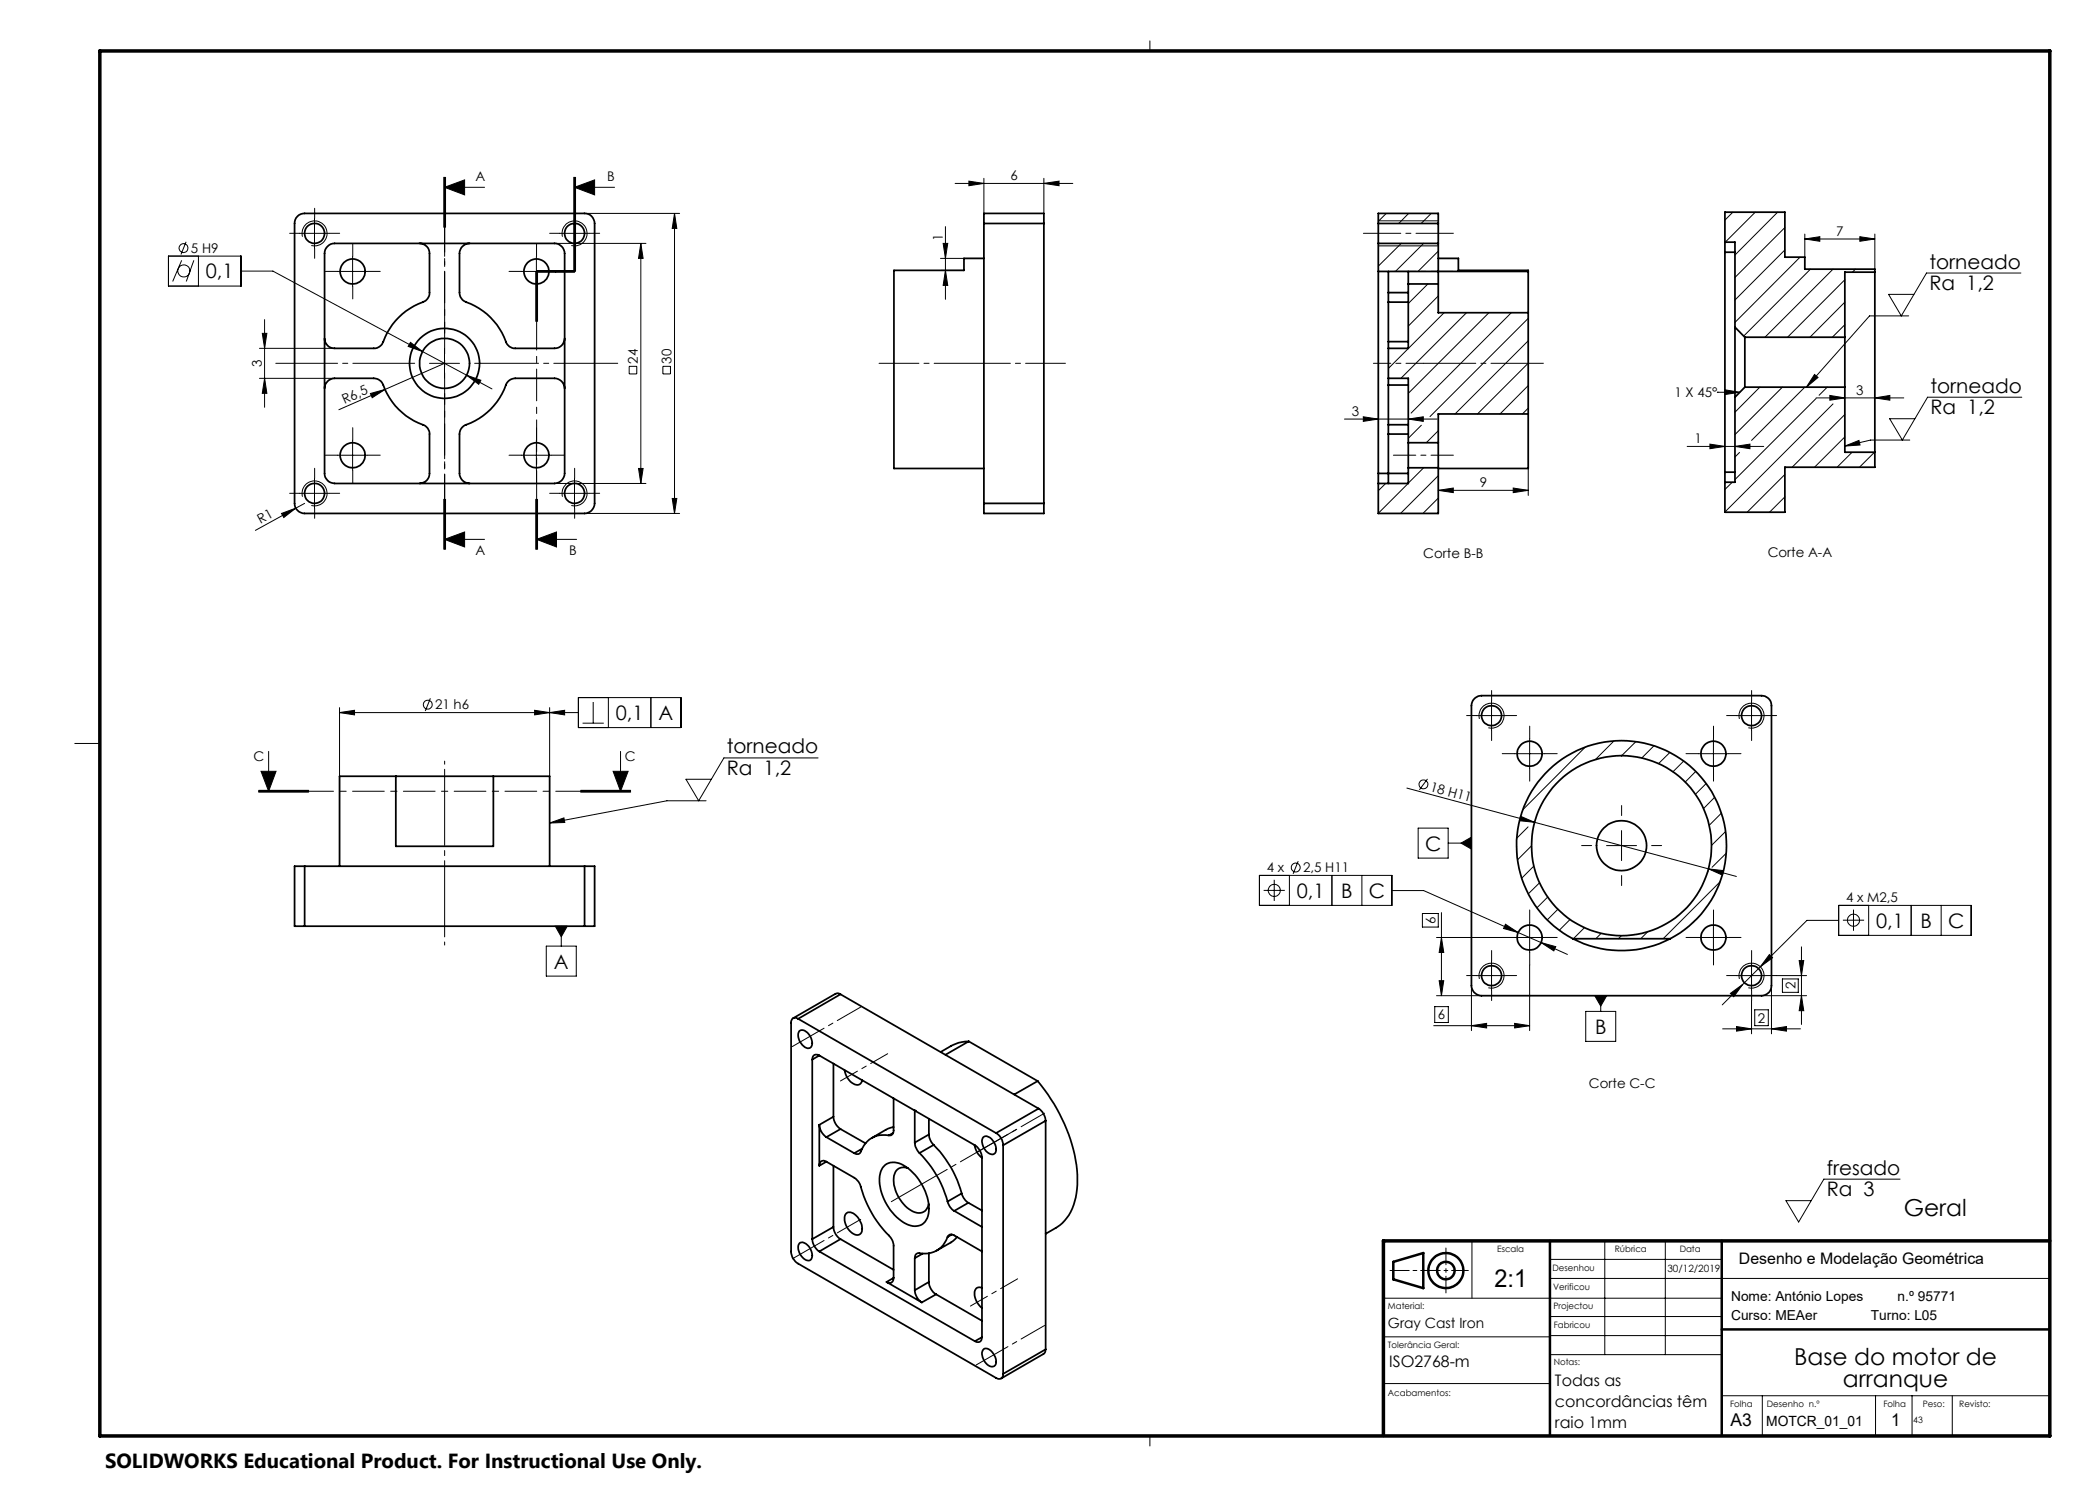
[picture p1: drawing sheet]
<svg xmlns="http://www.w3.org/2000/svg" width="420mm" height="297mm" viewBox="0 0 420 297" stroke-linecap="round" stroke-linejoin="round" font-family="sans-serif">
<g fill="none" stroke="#000" stroke-width=".2">
<path d="M230 8.2v2M88.7 35.5v10M88.9 37.5l4-1.5v3zM88.9 37.5h8M88.9 35.5v10M89.1 35.5v10M114.7 35.5v18.8M114.9 37.5l4-1.5v3zM114.9 37.5h8M114.9 35.5v18.8h-10.6M115.1 35.5v18.8M191 36.7h23.6"/>
<path d="M193.8 36.2l3 .5-3 .4zM196.8 35.7v7M208.8 36.7l3-.5v.9zM208.8 35.7v7M33.7 51.2h14.5v6h-14.5zM36.3 52.1l-1.8 4.2M37.2 48.4l-1 2.5M38.8 52.1l-1.5 4.2M39.7 51.2v6M48.2 54.2h6.4l38.7 20.8M59.9 46.7h6M60.5 47.3a2.5 2.5 0 0 1 2.2-3.1 2.5 2.5 0 0 1 2.7 2.7 2.5 2.5 0 0 1-3.1 2.2"/>
<path d="M62.9 43.7v6M67.5 54.3h6M70.5 51.3v6M107.1 54.3v10M107.3 51.3v6M107.3 54.3v10M107.3 54.5h7.6M107.3 54.1h7.6M107.5 54.3v10M110.9 48.7h18.3M111.9 46.7h6M112.5 47.3a2.5 2.5 0 0 1 2.2-3.1 2.5 2.5 0 0 1 2.7 2.7 2.5 2.5 0 0 1-3.1 2.2"/>
<path d="M114.9 43.7v6M116.9 42.7h19M128.2 48.7l.4 3h-.9zM128.2 48.7v48M134.9 42.7l.5 3h-1zM134.9 42.7v60M188.1 54.1h4.7M188.1 51.7h4.7M188.6 48.7h.9l-.4 3zM189.1 45.3v14.6M189.1 54.1l.4 3h-.9zM275.7 49.2h12"/>
<path d="M275.7 44.2h12M275.7 48.7v.1M277.2 42.7l-1.5 1.6M280.2 48.7l-4.5 4.5M281.7 42.7l-1.9 2M284.7 48.7l-5.6 5.6M285.6 56.8l-3.9 3.9M286.2 42.7l-2 2M287.7 59.2l-6 6M287.7 50.2l-4.1 4.1M346.6 42.4l-1.6 1.6M351 42.4l-5.9 6"/>
<path d="M355.5 42.4l-8.5 8.6M357 45.5l-10 10M357 50l-10 10M360 51.4l-13 13.1M361 47.8l3-.5v1zM361 46.8v4.6M361 47.8h14M362.1 53.8l-13.3 13.4M366.6 53.8l-13.6 13.6M369 55.9l-11.5 11.5M371.1 53.8l-.6 .6M372 47.3l3 .5-3 .5z"/>
<path d="M375 46.8v7M404.2 54.6h-18.9l-5 8.6-2.6-4.3h5.1M51.9 75.7h15M51.9 69.7h15M52.5 66.7h.9l-.5 3zM52.9 63.9v17.6M52.9 75.7l.5 3h-.9zM74.1 78.7l2.9-.8-2.6 1.6zM82.1 68.5l2.4 1.8-2.9-1zM85.9 72.7h6M88.9 69.7v6M88.9 72.7l-21.1 9.2"/>
<path d="M93.3 75l2.9 1.1-.5 .8zM93.3 75l5.1 2.8M125.8 73.3h1.6v1.5h-1.6zM132.6 73.3h1.5v1.5h-1.5zM288.8 62.5l-11.1 11.2M293.3 62.5l-13.1 13.2M297.8 62.5l-16.1 16.2M302.3 62.5l-20.1 20.1M305.6 63.7l-19.6 19.6M305.6 68.2l-14.6 14.6M305.6 72.6l-10.1 10.2M305.6 77.1l-5.6 5.7"/>
<path d="M343.5 78.5h.1M343.5 78.5h4.5M345 78l3 .5-3 .4zM352 77.4l-5 5M356.5 77.4l-9.5 9.5M361 77.4l-10.7 10.7M362.9 74.9l.7 .6-2.3 1.9zM363.2 79.6h17.6M363.2 79.7l-16.2 16.2M365.4 77.4l-1.6 1.7M366 79.1l3 .5-3 .4zM369 64.9l-2.5 2.5"/>
<path d="M369 60.4l-7 7M375 79.6l3-.5v.9zM381.7 63.2h-7.8l-12.6 14.2M404.4 79.4h-18.9l-5 8.6-2.6-4.3h5.1M59.9 98.7h6M60.5 99.3a2.5 2.5 0 0 1 2.2-3.1 2.5 2.5 0 0 1 2.7 2.7 2.5 2.5 0 0 1-3.1 2.2M62.9 95.7v6M67.5 91h6M70.5 88v6M88.7 99.9v10M88.9 99.9v10M89.1 99.9v10z"/>
<path d="M104.3 91h6M107.1 99.9v10M107.3 88v6M107.3 99.9v10M107.5 99.9v10M110.9 96.7h18.3M111.9 98.7h6M112.5 99.3a2.5 2.5 0 0 1 2.2-3.1 2.5 2.5 0 0 1 2.7 2.7 2.5 2.5 0 0 1-3.1 2.2M114.9 95.7v6M127.7 93.7h.9l-.4 3zM134.4 99.7h1l-.5 3zM268.9 83.8h18.5"/>
<path d="M272.7 83.4l3 .4-3 .5zM277.1 96.7l-1.4 1.4M281.6 96.7l-5.9 6M281.7 83.8l3-.4v.9zM284.3 85.1l-2.6 2.6M284.7 93.6l-3 3M287.7 98.1l3-.5v.9zM287.7 98.1h17.9M287.7 86.1l-2.4 2.4M287.7 95.1l-7.6 7.6M287.7 99.6l-3.1 3.1M302.6 97.6l3 .5-3 .4z"/>
<path d="M305.6 93.7v5.4M305.6 81.6l-1.1 1.2M337.4 89.3h15.3M342 88.8l3 .5-3 .4zM346.5 96.4l-1.5 1.5M347 89.3l3-.5v.9zM347.9 90.5l-.9 .9M357 94.9l-7.6 7.5M357 99.4l-3.1 3M366.6 80.8l-21.6 21.6M369 89.2l2.8-1.1 .2 .9zM369 82.9l-10.6 10.5"/>
<path d="M369 87.4l-6.1 6M370.4 90.4l-3 3M374.9 90.4l-3 3M382 88h-7.9l-5.1 1.2M56.3 102.7l2.9-1.1-2.4 1.9zM59.2 101.6l-8.1 4.5M60.9 100.7l-1.7 .9M88.9 107.9l4-1.5v3zM88.9 107.9h8M107.3 107.9l4-1.5v3zM107.3 107.9h8M116.9 102.7h19"/>
<path d="M86.1 139.7l-1 2.5M115.7 139.5h20.5v6h-20.5zM121.7 139.5v6M130.2 139.5v6M15 148.7h5M51.7 158.2h10M51.7 158.1h10M51.7 158.4h10M52.2 154.3h3l-1.5 4zM53.7 150.3v8M67.9 142.5l3-.4v.9zM67.9 141.5v13.8"/>
<path d="M67.9 142.5h47.8M106.9 142.1l3 .4-3 .5zM109.9 142.5l3-.4v.9zM109.9 141.5v13.8M116.1 158.2h10M116.1 158.1h10M116.1 158.4h10M116.5 144.6h4.3M118.6 140.4v4.2M122.6 154.3h3l-1.5 4zM124.1 150.3v8M163.6 151.6h-18.8l-5.1 8.6-2.5-4.3h5"/>
<path d="M281.4 157.6l25.5 6.9M285.5 155.8l-1.6 2.2M295.3 143.1h6M295.9 143.8a2.51 2.51 0 0 1 2.2-3.2 2.51 2.51 0 0 1 2.7 2.7 2.51 2.51 0 0 1-3.1 2.3M298.3 140.1v6M302.9 150.7h6M305.9 147.7v6M317.1 149.4l-12.5 12.5M322.8 148.2l-3.7 3.7M327.2 148.3l-2.9 2.8M330.8 149.2l-2.4 2.4M334 150.5l-2.3 2.2"/>
<path d="M336.7 152.2l-2.1 2.2M339.2 154.3l-2.2 2.1M339.7 150.7h6M341.2 156.7l-2.1 2.2M342.7 147.7v6M342.9 159.5l-2.2 2.2M347.3 143.1h6M347.9 143.8a2.51 2.51 0 0 1 2.2-3.2 2.51 2.51 0 0 1 2.7 2.7 2.51 2.51 0 0 1-3.1 2.3M350.3 140.1v6M109.9 164.6l2.9-1 .2 .9zM141.2 160.2h-7.8l-23.5 4.4M251.9 175.1h26.5v6h-26.5z"/>
<path d="M252.7 178.1h4.3M254.8 176v4.2M257.9 175.1v6M259.6 172.2l-1 2.6M266.4 175.1v6M272.4 175.1v6M278.4 178.1h6.3l18.9 8.4M283.6 165.6h6v6h-6zM289.6 168.6h4.7M292.2 168.6l2.1-1.2v2.4zM304.1 163.3l2.8 1.2-3-.4zM305.6 165.4l-2.2 2.2"/>
<path d="M306.3 169.2l-2.8 2.8M306.8 173.2l-2.5 2.4M306.9 164.5l34.8 9.3M307.9 176.6l-2.3 2.2M309.5 179.4l-2.1 2.2M321.3 169.1h6M324.3 166.1v6M341.6 174.3h-.1M341.7 173.8l3 .3-.2 .9zM341.7 173.8l5.6 1.5M344 176.4l-11.4 11.3M344.3 162.6l-2.5 2.5"/>
<path d="M345.1 166.3l-2.8 2.8M345.3 170.6l-2.9 2.9M109.3 189.2h6v6h-6zM111.1 185.2h2.4l-1.2 2.2zM112.3 185.2v4M284.5 182.7h3.2v2.7h-3.2zM287.3 187.5h13.1M287.3 199.1h9M287.8 196.1h.9l-.4 3zM288.3 187.5l.4 3h-.9zM288.3 182.5v16.6M294.3 197.1v9"/>
<path d="M295.3 195.1h6M295.9 195.8a2.51 2.51 0 0 1 2.2-3.2 2.51 2.51 0 0 1 2.7 2.7 2.51 2.51 0 0 1-3.1 2.3M298.3 192.1v6M301.1 184.9l2.5 1.6-2.9-.8zM302.9 187.5h6M303.6 186.5l4.6 2M305.9 193v13.1M305.9 184.5v6M308.2 188.5l2.9 .8-.3 .9zM308.2 188.5l5.3 2.4M311.6 181.9l-2.1 2.1M314 183.9l-2.1 2.2"/>
<path d="M316.9 185.5l-2.2 2.2M318.9 199.1h2.4l-1.2 2.1zM320.1 199.1v3.2M320.3 186.7l-1.1 1M324.3 187.1l-.6 .6M329.5 186.4l-1.3 1.3M339.7 187.5h6M342.7 184.5v6M346.1 198.7l2.4-1.8-1.8 2.5zM347.3 195.1h6M347.9 195.8a2.51 2.51 0 0 1 2.2-3.2 2.51 2.51 0 0 1 2.7 2.7 2.51 2.51 0 0 1-3.1 2.3M350.3 192.1v6"/>
<path d="M352.1 193.4l-7.6 7.6M352.3 199.1h9M353.9 190.9l.6 .7-2.4 1.8zM354.3 197.1v9.7M355.3 195.1h6M356.5 195.8h3.2v2.7h-3.2zM359.8 192.1h1l-.5 3zM360.3 199.1l.5 3h-1zM360.3 189.4v15.5M367.7 184.1h-6.3l-9.3 9.3M367.7 181.1h26.5v6h-26.5zM368.6 184h4.2"/>
<path d="M370.7 181.9v4.3M373.7 181.1v6M382.2 181.1v6M388.2 181.1v6M286.7 205.1h19.2M286.9 201.3h2.8v3.2h-2.8zM294.3 205.1l3-.4v.9zM302.9 204.7l3 .4-3 .5zM317.1 202.3h6v6h-6zM344.5 205.8h15.6M347.3 205.3l3 .5-3 .4zM350.3 200.1v6.7"/>
<path d="M350.9 202h2.8v3.1h-2.8zM354.3 205.8l3-.5v.9zM380 235.8h-15.2l-5.1 8.6-2.5-4.3h5M276.7 259.6h67.6M294.4 248.2v11.4M310 251.9h34.3M310 255.7h100M321 248.2v22.7M333.1 248.2v22.7M276.7 276.7h33.3M276.7 267.4h33.3M310 270.9h34.3"/>
<path d="M310 263.3h34.3M310 267.1h34.3M344.3 279.1h65.5M352.5 279.1v8M375.1 279.1v8M382.4 279.1v8M390.5 279.1v8M230 287.2v2"/>
<circle cx="36.7" cy="49.6" r=".89"/>
<circle cx="36.8" cy="54.2" r="1.22"/>
<circle cx="85.5" cy="140.9" r=".89"/>
<circle cx="284.7" cy="156.9" r=".89"/>
<circle cx="254.9" cy="178.1" r="1.22"/>
<circle cx="259.1" cy="173.5" r=".9"/>
<circle cx="370.7" cy="184" r="1.21"/>
</g>
<g fill="none" stroke="#000" stroke-width=".5">
<path d="M278.7 252.4l6-1.8v7l-6-1.7zM310 248.2v38.9M344.3 248.2v38.9M344.3 265.9h65.5"/>
<circle cx="289.2" cy="254.1" r="1.75"/>
<circle cx="289.2" cy="254.1" r="3.5"/>
</g>
<path d="M82.9 72.7h-27.7M88.9 66.7v-27.8" fill="none" stroke="#000" stroke-width=".2" stroke-dasharray="15.2 1 1 1" stroke-dashoffset="2.9"/>
<path d="M88.9 78.7v29.2" fill="none" stroke="#000" stroke-width=".2" stroke-dasharray="15.2 1 1 1" stroke-dashoffset="2.1"/>
<path d="M94.9 72.7h28.6" fill="none" stroke="#000" stroke-width=".2" stroke-dasharray="15.2 1 1 1" stroke-dashoffset="2.5"/>
<g fill="none" stroke="#000" stroke-width=".2" stroke-dasharray="15.2 1 1 1">
<path d="M59.9 46.7h-2M62.9 43.7v-2M62.9 49.7v2M65.9 46.7h2M67.5 54.3h-2.5M70.5 51.3v-2.5M70.5 57.3v2.5M73.5 54.3h2.5M104.3 54.3h-2.5M107.3 51.3v-2.5M107.3 57.3v2.5M110.3 54.3h2.5"/>
<path d="M111.9 46.7h-2M114.9 43.7v-2M114.9 49.7v2M117.9 46.7h2M59.9 98.7h-2M62.9 95.7v-2M65.9 98.7h2M67.5 91h-2.5M70.5 88v-2.5M70.5 94v2.5M73.5 91h2.5M104.3 91h-2.5"/>
<path d="M107.3 88v-2.5M107.3 94v2.5M110.3 91h2.5M111.9 98.7h-2M114.9 95.7v-2M117.9 98.7h2M62.9 101.7v2M114.9 101.7v2M295.3 143.1h-2M298.3 140.1v-2M298.3 146.1v2M301.3 143.1h2"/>
<path d="M302.9 150.7h-2.5M305.9 147.7v-2.5M305.9 153.7v2.5M308.9 150.7h2.5M339.7 150.7h-2.5M342.7 147.7v-2.5M342.7 153.7v2.5M345.7 150.7h2.5M347.3 143.1h-2M350.3 140.1v-2M350.3 146.1v2M353.3 143.1h2"/>
<path d="M318.3 169.1h-2M324.3 163.1v-2M324.3 175.1v2M330.3 169.1h2M295.3 195.1h-2M298.3 192.1v-2M298.3 198.1v2M301.3 195.1h2M302.9 187.5h-2.5M305.9 184.5v-2.5M305.9 190.5v2.5M308.9 187.5h2.5"/>
<path d="M339.7 187.5h-2.5M342.7 184.5v-2.5M342.7 190.5v2.5M345.7 187.5h2.5M347.3 195.1h-2M350.3 192.1v-2M350.3 198.1v2M353.3 195.1h2"/>
</g>
<path d="M88.9 35.5v74.4M126.1 158.2h-74.4" fill="none" stroke="#000" stroke-width=".2" stroke-dasharray="6.3 1.3 1.3 1.3" stroke-dashoffset="1.5"/>
<path d="M107.3 54.3v55.6" fill="none" stroke="#000" stroke-width=".2" stroke-dasharray="6.3 1.3 1.3 1.3" stroke-dashoffset=".8"/>
<path d="M107.3 54.3h7.6" fill="none" stroke="#000" stroke-width=".2" stroke-dasharray="6.3 1.3 1.3 1.3" stroke-dashoffset="4.5"/>
<path d="M114.9 54.3v-18.8" fill="none" stroke="#000" stroke-width=".2" stroke-dasharray="6.3 1.3 1.3 1.3" stroke-dashoffset="3.9"/>
<path d="M88.9 152.2v36.8" fill="none" stroke="#000" stroke-width=".2" stroke-dasharray="15.2 1 1 1" stroke-dashoffset="-1.6"/>
<path d="M308.7 72.7h-24" fill="none" stroke="#000" stroke-width=".2" stroke-dasharray="15.2 1 1 1" stroke-dashoffset="4.8"/>
<path d="M284.7 72.7h-10" fill="none" stroke="#000" stroke-width=".2" stroke-dasharray="15.2 1 1 1" stroke-dashoffset="11.8"/>
<path d="M290.7 54.3h-12M290.7 91h-12" fill="none" stroke="#000" stroke-width=".2" stroke-dasharray="15.2 1 1 1" stroke-dashoffset="10.8"/>
<path d="M272.7 46.7h18" fill="none" stroke="#000" stroke-width=".2" stroke-dasharray="15.2 1 1 1" stroke-dashoffset="7.8"/>
<path d="M175.8 72.7h37.3" fill="none" stroke="#000" stroke-width=".2" stroke-dasharray="15.2 1 1 1" stroke-dashoffset="7.3"/>
<path d="M177.5 210.7l-9.4 5.5M203.5 255.8l-9.4 5.4" fill="none" stroke="#000" stroke-width=".2" stroke-dasharray="15.2 1 1 1" stroke-dashoffset="11.3"/>
<path d="M203.3 225.9l-25 14.4" fill="none" stroke="#000" stroke-width=".2" stroke-dasharray="15.2 1 1 1" stroke-dashoffset="2.3"/>
<path d="M158.5 209.3l13.6-7.9M195.2 230.5l13.7-7.9M158.5 251.8l13.6-7.9M195.2 273l13.7-7.9" fill="none" stroke="#000" stroke-width=".2" stroke-dasharray="15.2 1 1 1" stroke-dashoffset="7.9"/>
<path d="M284.7 254.1h9M289.2 249.6v9" fill="none" stroke="#000" stroke-width=".2" stroke-dasharray="5.1 .8 .8 .8" stroke-dashoffset="1.7"/>
<path d="M288 254.1h-10" fill="none" stroke="#000" stroke-width=".2" stroke-dasharray="5.1 .8 .8 .8" stroke-dashoffset="1.2"/>
<path d="M20 10.2h390v277h-390zM410 248.2h-133.3v38.9" fill="none" stroke="#000" stroke-width=".7"/>
<g fill="#000">
<path d="M74.1 78.7l2.9-.8-2.6 1.6zM345 78l3 .5-3 .4zM56.3 102.7l2.9-1.1-2.4 1.9z"/>
<path d="M88.9 37.5l4-1.5v3zM88.9 107.9l4-1.5v3zM107.3 107.9l4-1.5v3zM114.9 37.5l4-1.5v3z"/>
<path d="M134.9 42.7l.5 3h-1zM134.4 99.7h1l-.5 3zM128.2 48.7l.4 3h-.9zM127.7 93.7h.9l-.4 3zM288.3 187.5l.4 3h-.9zM287.8 196.1h.9l-.4 3zM359.8 192.1h1l-.5 3zM360.3 199.1l.5 3h-1z"/>
<path d="M188.6 48.7h.9l-.4 3zM189.1 54.1l.4 3h-.9z"/>
<path d="M52.9 75.7l.5 3h-.9zM52.5 66.7h.9l-.5 3z"/>
<path d="M93.3 75l2.4 1.9 .5-.8zM82.1 68.5l-.5 .8 2.9 1zM193.8 36.2l3 .5-3 .4zM208.8 36.7l3-.5v.9zM366 79.1l3 .5-3 .4zM375 79.6l3-.5v.9zM272.7 83.4l3 .4-3 .5zM281.7 83.8l3-.4v.9zM287.7 98.1l3-.5v.9zM302.6 97.6l3 .5-3 .4zM308.2 188.5l2.6 1.7 .3-.9zM301.1 184.9l-.4 .8 2.9 .8zM346.1 198.7l.6 .7 1.8-2.5zM353.9 190.9l-1.8 2.5 2.4-1.8z"/>
<path d="M106.9 142.1l3 .4-3 .5zM67.9 142.5l3-.4v.9zM109.9 142.5l3-.4v.9zM347 89.3l3-.5v.9zM342 88.8l3 .5-3 .4zM372 47.3l3 .5-3 .5zM361 47.8l3-.5v1zM302.9 204.7l3 .4-3 .5zM294.3 205.1l3-.4v.9z"/>
<path d="M122.6 154.3h3l-1.5 4zM52.2 154.3h3l-1.5 4z"/>
<path d="M109.9 164.6l2.9-1 .2 .9zM111.1 185.2l1.2 2.2 1.2-2.2zM362.9 74.9l.7 .6-2.3 1.9zM369 89.2l2.8-1.1 .2 .9z"/>
<path d="M341.7 173.8l2.8 1.2 .2-.9zM304.1 163.3l-.2 .8 3 .4z"/>
<path d="M318.9 199.1l1.2 2.1 1.2-2.1zM292.2 168.6l2.1 1.2v-2.4z"/>
<path d="M347.3 205.3l3 .5-3 .4zM354.3 205.8l3-.5v.9z"/>
</g>
<g fill="none" stroke="#000" stroke-width=".35">
<path d="M59.5 43.2a1.91 1.91 0 0 1 1.4-.5h56a1.99 1.99 0 0 1 2 2v56a2.05 2.05 0 0 1-2 2h-56a2.05 2.05 0 0 1-2-2v-56a1.92 1.92 0 0 1 .6-1.5zM65.5 49.3a1.78 1.78 0 0 1 1.4-.6h44a2.05 2.05 0 0 1 2 2v44a2.05 2.05 0 0 1-2 2h-44a2.05 2.05 0 0 1-2-2v-44a1.78 1.78 0 0 1 .6-1.4zM83.9 48.7a1.99 1.99 0 0 1 2 2v7.8a1.97 1.97 0 0 1-1.3 1.9 13.5 13.5 0 0 0-8.2 8.5l-.5 .4-.8 .4h-8.2a1.99 1.99 0 0 1-2-2M93.9 48.7a2.05 2.05 0 0 0-2 2v7.8a2.1 2.1 0 0 0 1.3 1.9 13.7 13.7 0 0 1 8.3 8.5l.4 .4 .8 .4h8.2a1.99 1.99 0 0 0 2-2M196.8 44.7v-2h12v2M196.8 51.7h-4v2.4h-14v39.6h18M196.8 44.7v56M196.8 44.7h12M208.8 44.7v56M275.7 44.7v4M275.7 48.7h12M275.7 44.7v-2h12v2"/>
<path d="M275.7 44.7h12M275.7 54.3h29.9M275.7 48.7v46M277.7 58.5v1.9M277.7 54.3v4.2M277.7 58.5h4M281.7 54.3v2.5M281.7 56.8v12.9h-4M281.7 56.8h6M287.7 48.7v8.1M287.7 44.7v4M287.7 51.7h4v2.4h13.9v.2"/>
<path d="M287.7 56.8v5.7h17.9M305.6 54.3v8.2M345 48.4v2M345 48.4v-6h12v9h4v2.4h14v.6M345 48.4h2v17M345 50.4v44M345 50.4h2M375 54.4v36M375 54.4h-6v13M64.9 77.7a2.05 2.05 0 0 1 2-2h7.9a2.1 2.1 0 0 1 1.9 1.3 13.7 13.7 0 0 0 8.4 8.2l.4 .5 .4 .8v8.2a1.99 1.99 0 0 1-2 2M112.9 77.7a2.05 2.05 0 0 0-2-2h-7.9a2 2 0 0 0-1.8 1.3 13.7 13.7 0 0 1-8.5 8.2l-.6 .7-.2 .9v7.9a2.05 2.05 0 0 0 2 2M277.7 75.7v1.3"/>
<path d="M277.7 68.3v1.4M277.7 60.4v7.9M277.7 77v7.9M277.7 75.7h4v12.8M277.7 69.7v6M277.7 77h4M277.7 68.3h4M277.7 60.4h4M305.6 62.5v20.3M347 65.4v14M347 65.4l2 2M347 79.4v17h-2"/>
<path d="M349 67.4v10M349 67.4h20M349 77.4l-2 2M349 77.4h20M369 67.4v10M369 77.4v13h6M275.7 94.7v2M275.7 94.7h6M277.7 86.8v9.9M277.7 84.9v1.9M277.7 84.9h4M277.7 86.8h4"/>
<path d="M281.7 88.5v5.1M281.7 93.6v3.1h-6M281.7 88.5h6M281.7 93.6h6M287.7 88.5v5.1M287.7 93.6v9.1h-12v-6M305.6 82.8v10.9h-17.9M305.6 82.8h-17.9v5.7M345 94.4v2M345 94.4h2M375 90.4v3h-18v9h-12v-6M196.8 100.7v2h12v-2"/>
<path d="M196.8 100.7h12M295 139.6l.6-.4 .7-.1h56a1.97 1.97 0 0 1 2 2v56a1.97 1.97 0 0 1-2 2h-56a2.1 2.1 0 0 1-2-2v-56l.3-1zM79.2 155.3v14h19.5v-14M79.2 155.3h-11.3v17.9M79.2 155.3h19.5M98.7 155.3h11.2v17.9M60.9 173.2h-2v12h2M60.9 173.2v12M60.9 173.2h56M116.9 173.2h2v12h-2M116.9 173.2v12M60.9 185.2h56"/>
<path d="M168.1 198.9a.87 .87 0 0 0-1-.1l-8.5 4.9M168.1 198.9l-8.5 4.9M168.1 198.9l39.6 22.8M314.6 187.7a21 21 0 0 1-6.6-31.8 21 21 0 0 1 32.6 0 21 21 0 0 1-6.6 31.8M314.6 187.7a21.2 21.2 0 0 0 19.4 0M314.6 187.7h19.4M159.6 203.8a.85 .85 0 0 0-1-.2 .85 .85 0 0 0-.4 1v45.7a2.97 2.97 0 0 0 1.4 2.4l39.6 22.9a.85 .85 0 0 0 1 .1 .85 .85 0 0 0 .4-.9M159.6 203.8l39.6 22.8M159.9 206.2a1.33 1.33 0 0 1 1.8 .6 2.15 2.15 0 0 1 .4 2.7 1.61 1.61 0 0 1-2-1 2.11 2.11 0 0 1-.2-2.3zM162.5 211.9v35.9M163.9 211.1l31.1 18a3.2 3.2 0 0 1 1.4 2.4v35.9M163.9 211.1a.86 .86 0 0 0-1-.1 .86 .86 0 0 0-.4 .9"/>
<path d="M163.9 211.1l-1.4 .8M166.7 212.7v10.6M168.9 214a3.4 3.4 0 0 0 2.6 3l.6-.3 .3-.7M178.7 219.7v6.4a.83 .83 0 0 1-.9 1M193.7 208.3l-2 .3-1.2 .5-2.4 1.3M193.7 208.3l-4.6 2.7M193.7 208.3l13.8 7.9M207.5 216.2a33.5 33.5 0 0 1 8 18.8 12.8 12.8 0 0 1-2.6 9.1l-.9 .9-2.9 1.8M207.5 216.2l-4.7 2.7M163.9 225a3.2 3.2 0 0 0 1.4 2.4M163.9 225v8.1M165.3 232.3l5.6 3.2a2.85 2.85 0 0 1 1.3 1.9 22.5 22.5 0 0 0 6 10.1l.5 1.4v6.7"/>
<path d="M165.3 232.3a.86 .86 0 0 0-1-.1 .86 .86 0 0 0-.4 .9M165.3 227.4l5.6 3.2M165.3 232.3l-1.4 .8M166.7 223.3a3.2 3.2 0 0 0 1.4 2.5M166.7 233.1v12.3M166.7 223.3l-2.8 1.7M168.1 225.8l5 2.9M168.1 225.8l-2.8 1.6M172.4 229.7l-1.5 .9M177.1 233a3.5 3.5 0 0 1 4.1 .4 10.6 10.6 0 0 1 4.5 9.3 2.83 2.83 0 0 1-4.5 2.1 10.6 10.6 0 0 1-5.3-9.6l.4-1.3zM177.8 227.1a4.8 4.8 0 0 0-5.7 3.4l-.4 .3-.8-.2M178.6 226.6l-.8 .5"/>
<path d="M178.7 225.4l-1.5 .6-2.9 1.6M181.6 233.6a1.99 1.99 0 0 0-2.8 1.9 7.2 7.2 0 0 0 4.6 7.1 1.92 1.92 0 0 0 2.3-1.8M183 228.5a3.4 3.4 0 0 0 .9 2.1M183 222.1h.1M183 222.1v6.4M183.9 230.6a22.2 22.2 0 0 1 5.6 9.7M185.8 226.9a3.4 3.4 0 0 0 .9 2.1M185.8 223.8v3.1M185.8 226.9l-2.8 1.6M186.7 229a21.3 21.3 0 0 1 5.6 9.7M186.7 229l-2.8 1.6M192.3 238.7a3.3 3.3 0 0 0 1.4 1.9"/>
<path d="M192.3 238.7l-2.8 1.6M194.9 229a4.1 4.1 0 0 0 1.5 2.6M196.7 227.4a1.44 1.44 0 0 1 2 .9 1.97 1.97 0 0 1 .2 2.4 1.83 1.83 0 0 1-2.2-1.3l-.3-1zM199.2 226.6a2.97 2.97 0 0 1 1.4 2.5M200.6 229.1v45.7M207.7 221.7a3.2 3.2 0 0 1 1.4 2.5M207.7 221.7l-8.5 4.9M209.1 224.2l-8.5 4.9M209.1 224.2v45.7M159.9 248.7a1.36 1.36 0 0 1 1.8 .5 2.2 2.2 0 0 1 .4 2.8 1.87 1.87 0 0 1-2.2-1.4l-.3-1 .1-.5zM162.5 247.8a3.2 3.2 0 0 0 1.4 2.5M163.9 250.3l31.1 17.9"/>
<path d="M166.7 245.4a3.1 3.1 0 0 0 1.4 2.4M166.7 245.4l-4.2 2.4M168.1 247.8l10.6 6.2M168.1 247.8l-4.2 2.5M169.2 242.7a1.4 1.4 0 0 1 2 .4 3.3 3.3 0 0 1 1.1 3.5 1.19 1.19 0 0 1-1.9 0 3.4 3.4 0 0 1-1.3-3.7zM177.3 256.4l7.1 4.1M178.7 255.6a.86 .86 0 0 1-.4 .9 .86 .86 0 0 1-1-.1M178.7 255.6l-1.4 .8M183 258.1a3.2 3.2 0 0 0 1.4 2.4M183 251.6v6.5M184.5 250.7l-1.5 .9M185.8 256.4a3.1 3.1 0 0 0 1.4 2.5"/>
<path d="M185.8 250.6v5.8M185.8 256.4l-2.8 1.7M187.2 258.9l9.2 5.3M187.2 258.9l-2.8 1.6M189.5 240.3a2.92 2.92 0 0 0 1.4 1.9M189.5 247.4a.82 .82 0 0 1 1.4-.3l5.5 3.2M189.5 247.4a5 5 0 0 1-6 3.2l-.4 .4-.1 .6M190.4 246.9l-.9 .5M190.9 242.2l5.5 3.2M191.4 247.4l-1.2 1.1-2.9 1.6M193.7 240.6l2.7 1.5M193.7 240.6l-2.8 1.6"/>
<path d="M196.4 257.6a1.12 1.12 0 0 0-1.3 .2 1.12 1.12 0 0 0-.2 1.2 3.9 3.9 0 0 0 1.5 2.6M196.4 267.4a.86 .86 0 0 1-.4 .9 .86 .86 0 0 1-1-.1M196.4 267.4l-1.4 .8M196.8 269.8a2.07 2.07 0 0 1 2.2 1.6 1.24 1.24 0 0 1-.5 1.9 2.62 2.62 0 0 1-2-3.2zM209.1 269.9l-.1 .5-.3 .4-8.5 4.9M209.1 269.9l-8.5 4.9"/>
<circle cx="62.9" cy="46.7" r="2.01"/>
<circle cx="70.5" cy="54.3" r="2.5"/>
<circle cx="107.3" cy="54.3" r="2.5"/>
<circle cx="114.9" cy="46.7" r="2.01"/>
<circle cx="88.9" cy="72.7" r="5"/>
<circle cx="88.9" cy="72.7" r="7"/>
<circle cx="62.9" cy="98.7" r="2.01"/>
<circle cx="70.5" cy="91.1" r="2.5"/>
<circle cx="107.3" cy="91.1" r="2.5"/>
<circle cx="114.9" cy="98.7" r="2.01"/>
<circle cx="298.3" cy="143.1" r="2"/>
<circle cx="305.9" cy="150.7" r="2.5"/>
<circle cx="342.7" cy="150.7" r="2.5"/>
<circle cx="350.3" cy="143.1" r="2"/>
<circle cx="324.3" cy="169.1" r="5"/>
<circle cx="324.3" cy="169.1" r="18"/>
<circle cx="298.3" cy="195.1" r="2"/>
<circle cx="305.9" cy="187.5" r="2.51"/>
<circle cx="342.7" cy="187.5" r="2.51"/>
<circle cx="350.3" cy="195.1" r="2"/>
</g>
<text font-size="4.9" x="298.9" y="257.4">2:1</text>
<g font-size="4.7">
<text x="380.7" y="243.3">Geral</text>
<text x="358.8" y="272.9">Base do motor de</text>
<text x="368.6" y="277.5">arranque</text>
</g>
<text font-size="4.1" x="21" y="293.7">SOLIDWORKS Educational Product. For Instructional Use Only.</text>
<g font-size="4">
<text x="385.9" y="53.7">torneado</text>
<text x="41.2" y="55.7">0,1</text>
<text x="385.9" y="58">Ra 1,2</text>
<text x="386.1" y="82.9">Ra 1,2</text>
<text x="386.1" y="78.6">torneado</text>
<text x="123.2" y="144">0,1</text>
<text x="131.7" y="144">A</text>
<text x="145.4" y="155">Ra 1,2</text>
<text x="145.4" y="150.7">torneado</text>
<text x="285" y="170.1">C</text>
<text x="259.4" y="179.6">0,1</text>
<text x="268.3" y="179.6">B</text>
<text x="273.8" y="179.6">C</text>
<text x="375.2" y="185.6">0,1</text>
<text x="384.1" y="185.6">B</text>
<text x="389.6" y="185.6">C</text>
<text x="110.8" y="193.7">A</text>
<text x="319" y="206.8">B</text>
<text x="365.3" y="239.2">Ra 3</text>
<text x="365.3" y="234.9">fresado</text>
</g>
<g font-size="3.5">
<text x="346.1" y="285.2">A3</text>
<text x="378.2" y="285.2">1</text>
</g>
<g font-size="3.2">
<text x="347.8" y="252.9">Desenho e Modelação Geométrica</text>
<text x="277.8" y="273.4">ISO2768-m</text>
<text x="311" y="277.2">Todas as</text>
<text x="311" y="281.3">concordâncias têm</text>
<text x="311" y="285.5">raio 1mm</text>
</g>
<g font-size="2.8">
<text x="277.6" y="265.7">Gray Cast Iron</text>
<text x="353.3" y="285.2">MOTCR_01_01</text>
</g>
<g font-size="2.7">
<text x="95.1" y="36.2">A</text>
<text x="121.4" y="36.2">B</text>
<text x="202.1" y="36.1">6</text>
<text x="367.3" y="47.2">7</text>
<text x="38.2" y="50.6">5 H9</text>
<text x="188.5" y="48.3" transform="rotate(-90 188.5 48.3)">1</text>
<text x="52.3" y="73.4" transform="rotate(-90 52.3 73.4)">3</text>
<text x="127.6" y="72.7" transform="rotate(-90 127.6 72.7)">24</text>
<text x="134.3" y="72.7" transform="rotate(-90 134.3 72.7)">30</text>
<text x="68.9" y="80.8" transform="rotate(-24 68.9 80.8)">R6,5</text>
<text x="270.4" y="83.2">3</text>
<text x="334.9" y="79.4">1 X 45°</text>
<text x="371.3" y="79">3</text>
<text x="338.9" y="88.7">1</text>
<text x="295.9" y="97.5">9</text>
<text x="52.1" y="104.9" transform="rotate(-29 52.1 104.9)">R1</text>
<text x="95.1" y="110.9">A</text>
<text x="113.8" y="110.9">B</text>
<text x="284.7" y="111.7">Corte B-B</text>
<text x="353.5" y="111.4">Corte A-A</text>
<text x="87" y="141.9">21 h6</text>
<text x="50.7" y="152.2">C</text>
<text x="125" y="152.2">C</text>
<text x="285.9" y="158.2" transform="rotate(15 285.9 158.2)">18 H11</text>
<text x="253.4" y="174.5">4 x</text>
<text x="260.6" y="174.5">2,5 H11</text>
<text x="287.1" y="184.8" transform="rotate(-90 287.1 184.8)">6</text>
<text x="369.2" y="180.5">4 x M2,5</text>
<text x="359.1" y="197.9" transform="rotate(-90 359.1 197.9)">2</text>
<text x="287.6" y="203.9">6</text>
<text x="351.6" y="204.5">2</text>
<text x="317.8" y="217.6">Corte C-C</text>
<text x="346.2" y="264">Curso: MEAer</text>
<text x="346.2" y="260.2">Nome: António Lopes</text>
<text x="374.2" y="264">Turno: L05</text>
<text x="379.5" y="260.2">n.º 95771</text>
</g>
<text font-size="2" x="333.5" y="254.3">30/12/2019</text>
<g font-size="1.8">
<text x="299.4" y="250.5">Escala</text>
<text x="322.9" y="250.4">Rúbrica</text>
<text x="335.9" y="250.4">Data</text>
<text x="310.5" y="254.3">Desenhou</text>
<text x="277.6" y="261.8">Material:</text>
<text x="310.7" y="258.1">Verificou</text>
<text x="310.7" y="261.8">Projectou</text>
<text x="277.6" y="269.6">Tolerância Geral:</text>
<text x="310.8" y="265.6">Fabricou</text>
<text x="310.8" y="272.9">Notas:</text>
<text x="277.6" y="279.3">Acabamentos:</text>
<text x="346" y="281.4">Folha</text>
<text x="353.4" y="281.4">Desenho n.º</text>
<text x="376.7" y="281.4">Folha</text>
<text x="384.6" y="281.4">Peso:</text>
<text x="391.8" y="281.4">Revisto:</text>
<text x="382.7" y="284.7">43</text>
</g>
</svg>
